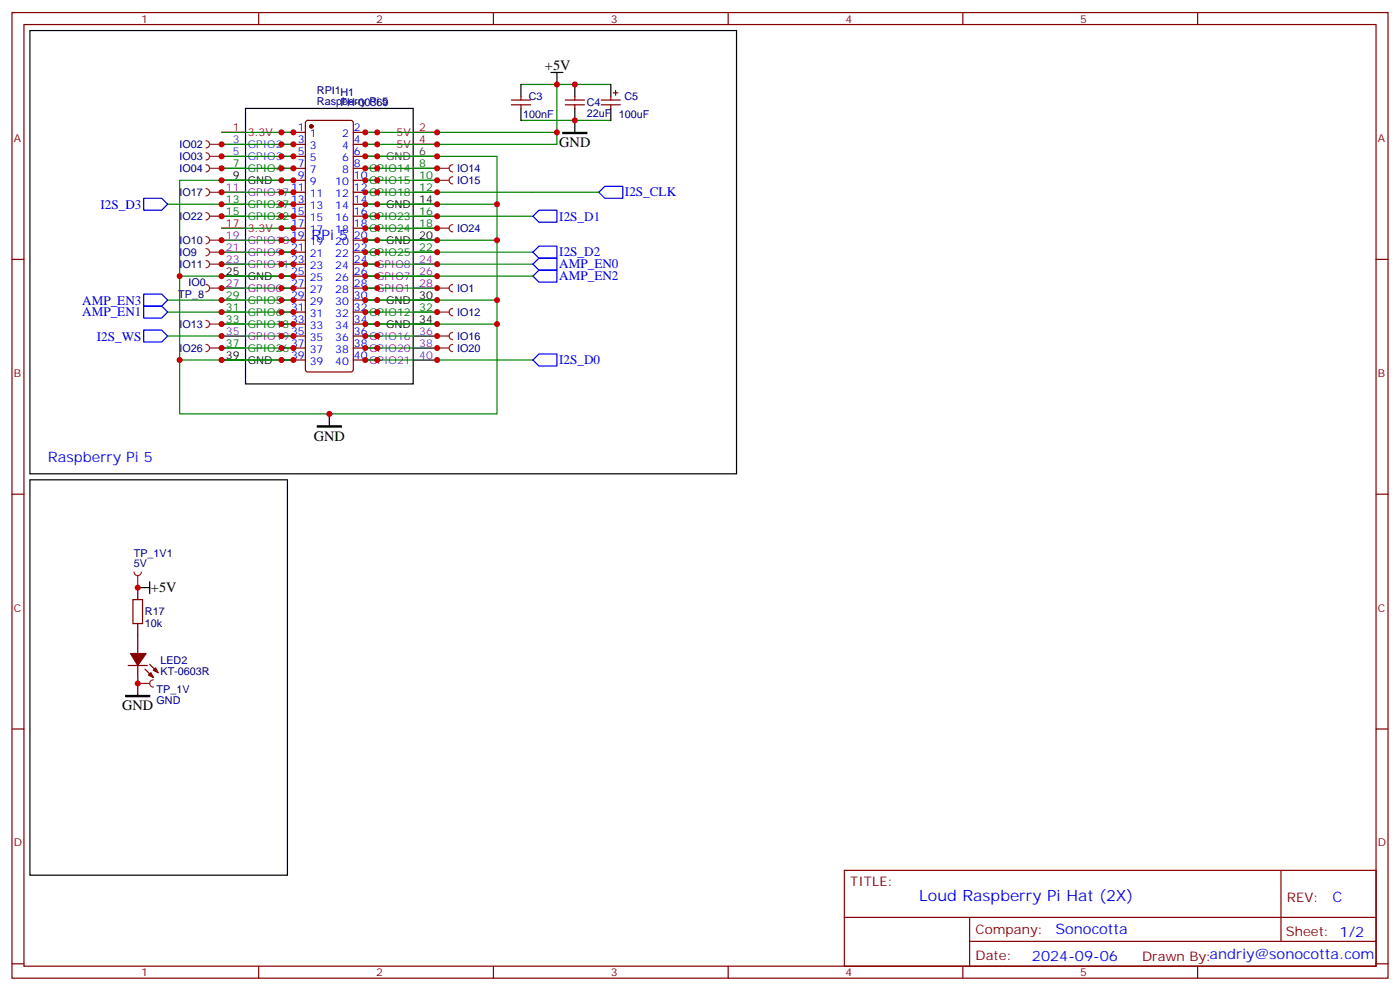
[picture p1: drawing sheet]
<svg xmlns="http://www.w3.org/2000/svg" width="412mm" height="292mm" viewBox="0 0 412 292" stroke-linecap="round" stroke-linejoin="round" font-family="sans-serif">
<g fill="none" stroke="#870000" stroke-width=".35">
<path d="M3.5 3.7h405.4v284.3h-405.4zM7.1 7.2h398.2v277.3h-398.2zM76.2 3.7v3.5M145.3 3.7v3.5M214.5 3.7v3.5M283.6 3.7v3.5M352.8 3.7v3.5M3.5 76.4h3.6M405.3 76.4h3.6M3.5 145.5h3.6M405.3 145.5h3.6M3.5 214.7h3.6"/>
<path d="M405.3 214.7h3.6M248.7 256.3h156.6v28.2h-156.6zM377.3 256.3v20.9M248.7 270.1h156.5M285.6 277.2h119.6M285.6 270.1v14.2M3.5 283.8h3.6M76.2 284.5v3.5M145.3 284.5v3.5M214.5 284.5v3.5M283.6 284.5v3.5M352.8 284.5v3.5"/>
<path d="M405.3 283.8h3.6"/>
</g>
<path d="M8.8 9h208.2v130.5h-208.2z" fill="none" stroke="#000" stroke-width=".35"/>
<path d="M176.4 56.6l1.8-1.7h5.2v3.5h-5.2z" fill="none" stroke="#00f" stroke-width=".35"/>
<path d="M128.8 99h3.5M133.3 97.9a1.06 1.06 0 0 0-1 1.1 1.06 1.06 0 0 0 1 1" fill="none" stroke="#8c2424" stroke-width=".35"/>
<circle cx="128.8" cy="99" r=".18" fill="#8c2424"/>
<path d="M128.8 102.5h3.5M133.3 101.4a1.06 1.06 0 0 0-1 1.1 1.06 1.06 0 0 0 1 1" fill="none" stroke="#8c2424" stroke-width=".35"/>
<circle cx="128.8" cy="102.5" r=".18" fill="#8c2424"/>
<path d="M60.7 101.4a1.06 1.06 0 0 1 1 1.1 1.06 1.06 0 0 1-1 1M61.7 102.5h3.6" fill="none" stroke="#8c2424" stroke-width=".35"/>
<circle cx="65.3" cy="102.5" r=".18" fill="#8c2424"/>
<path d="M60.7 94.4a1.06 1.06 0 0 1 1 1 1.06 1.06 0 0 1-1 1.1M61.7 95.4h3.6" fill="none" stroke="#8c2424" stroke-width=".35"/>
<circle cx="65.3" cy="95.4" r=".18" fill="#8c2424"/>
<path d="M60.7 62.6a1.06 1.06 0 0 1 1 1.1 1.06 1.06 0 0 1-1 1M61.7 63.7h3.6" fill="none" stroke="#8c2424" stroke-width=".35"/>
<circle cx="65.3" cy="63.7" r=".18" fill="#8c2424"/>
<path d="M60.7 55.6a1.06 1.06 0 0 1 1 1 1.06 1.06 0 0 1-1 1.1M61.7 56.6h3.6" fill="none" stroke="#8c2424" stroke-width=".35"/>
<circle cx="65.3" cy="56.6" r=".18" fill="#8c2424"/>
<path d="M60.7 41.5a1.06 1.06 0 0 1 1 1 1.06 1.06 0 0 1-1 1.1M61.7 42.5h3.6" fill="none" stroke="#8c2424" stroke-width=".35"/>
<circle cx="65.3" cy="42.5" r=".18" fill="#8c2424"/>
<path d="M60.7 45a1.06 1.06 0 0 1 1 1 1.06 1.06 0 0 1-1 1.1M61.7 46h3.6" fill="none" stroke="#8c2424" stroke-width=".35"/>
<circle cx="65.3" cy="46" r=".18" fill="#8c2424"/>
<path d="M60.7 48.5a1.06 1.06 0 0 1 1 1.1 1.06 1.06 0 0 1-1 1M61.7 49.6h3.6" fill="none" stroke="#8c2424" stroke-width=".35"/>
<circle cx="65.3" cy="49.6" r=".18" fill="#8c2424"/>
<g fill="none" stroke="#008700" stroke-width=".35">
<path d="M65.3 39h21.1M107.6 39h56.4M153.5 35.5h26.4M153.5 24.9h26.4M164 24.9v17.6h-56.4M65.3 53.1h21.1h-33.5v28.2h33.5h-21.1M65.3 56.6h21.1M65.3 49.6h21.1M65.3 46h21.1M65.3 42.5h21.1M107.6 56.6h68.8M128.8 46h-21.2h38.8v14.1"/>
<path d="M49.4 60.1h37M65.3 67.2h21.1M65.3 63.7h21.1M107.6 67.2h21.2M107.6 63.7h49.4M107.6 74.3h49.4M128.8 70.7h-21.2h38.8v17.7M128.8 60.1h-21.2h38.8v10.6M49.4 91.9h37M49.4 88.4h37M52.9 81.3v24.7h33.5h-21.1M65.3 95.4h21.1"/>
<path d="M65.3 84.8h21.1M107.6 81.3h21.2M107.6 99h21.2M128.8 95.4h-21.2h38.8v26.5h-93.5v-15.9M128.8 88.4h-21.2h38.8v7M65.3 102.5h21.1M107.6 106h49.4M107.6 102.5h21.2"/>
</g>
<g fill="none" stroke="#000" stroke-width=".35">
<path d="M72.3 31.9h49.4v81.2h-49.4zM153.5 24.9v3.5M153.5 31.9v3.6M162.3 21.3h3.5M164 21.3v3.6M169.3 24.9v3.5M169.3 31.9v7.1M179.9 24.9v3.5M179.9 31.9v3.6M65.3 53.1h7M121.7 60.1h7.1M121.7 70.7h7.1"/>
<path d="M65.3 81.3h7M121.7 88.4h7.1M121.7 95.4h7.1M65.3 106h7M97 121.9v3.5M8.8 141.3h75.9v116.4h-75.9z"/>
</g>
<path d="M65.3 39h7M121.7 39h7.1M121.7 42.5h7.1M65.3 67.2h7" fill="none" stroke="#f00" stroke-width=".35"/>
<path d="M65.3 42.5h7M65.3 46h7" fill="none" stroke="#06c" stroke-width=".35"/>
<path d="M121.7 46h7.1" fill="none" stroke="#333" stroke-width=".35"/>
<g fill="none" stroke="#060" stroke-width=".35">
<path d="M65.3 49.6h7M121.7 49.6h7.1M121.7 53.1h7.1M121.7 56.6h7.1M65.3 60.1h7M65.3 63.7h7M121.7 63.7h7.1M121.7 67.2h7.1M121.7 74.3h7.1M65.3 88.4h7M65.3 91.9h7M65.3 95.4h7"/>
<path d="M121.7 91.9h7.1M65.3 102.5h7"/>
</g>
<path d="M65.3 56.6h7M65.3 70.7h7M65.3 74.3h7M65.3 77.8h7M121.7 77.8h7.1M65.3 99h7M121.7 81.3h7.1M121.7 99h7.1M121.7 102.5h7.1M121.7 106h7.1" fill="none" stroke="#90f" stroke-width=".35"/>
<path d="M65.3 84.8h7M121.7 84.8h7.1" fill="none" stroke="#609" stroke-width=".35"/>
<g fill="none" stroke="#870000" stroke-width=".35">
<path d="M150.6 30.9h5.7M150.6 29.5h5.7M153.5 28.4v1.1M153.5 30.9v1M166.5 30.9h5.7M166.5 29.5h5.7M169.3 28.4v1.1M169.3 30.9v1M177.1 30.9h5.6M177.1 29.5h5.6M179.9 28.4v1.1M179.9 30.9v1"/>
<path d="M180.6 27.3h1.4M181.3 26.6v1.4"/>
</g>
<path d="M165.8 39h7.1v.3h-7.1zM93.5 125.4h7v.4h-7z" fill="#000" stroke="#000" stroke-width=".35"/>
<path d="M42.3 97.2h5.3l1.8 1.8-1.8 1.7h-5.3z" fill="none" stroke="#00f" stroke-width=".35"/>
<path d="M128.8 67.2h3.5M133.3 66.1a1.06 1.06 0 0 0-1 1.1 1.06 1.06 0 0 0 1 1.1" fill="none" stroke="#8c2424" stroke-width=".35"/>
<circle cx="128.8" cy="67.2" r=".18" fill="#8c2424"/>
<path d="M158.7 76h5.3v3.6h-5.3l-1.7-1.8zM157 81.3l1.7-1.7h5.3v3.5h-5.3z" fill="none" stroke="#00f" stroke-width=".35"/>
<path d="M107.6 77.8h49.4M107.6 81.3h49.4" fill="none" stroke="#008700" stroke-width=".35"/>
<path d="M128.8 84.8h3.5M133.3 83.8a1.06 1.06 0 0 0-1 1 1.06 1.06 0 0 0 1 1.1" fill="none" stroke="#8c2424" stroke-width=".35"/>
<circle cx="128.8" cy="84.8" r=".18" fill="#8c2424"/>
<path d="M42.3 90.1h5.3l1.8 1.8-1.8 1.8h-5.3zM42.3 86.6h5.3l1.8 1.8-1.8 1.7h-5.3z" fill="none" stroke="#00f" stroke-width=".35"/>
<path d="M107.6 84.8h21.2" fill="none" stroke="#008700" stroke-width=".35"/>
<path d="M60.7 83.8a1.06 1.06 0 0 1 1 1 1.06 1.06 0 0 1-1 1.1M61.7 84.8h3.6" fill="none" stroke="#8c2424" stroke-width=".35"/>
<circle cx="65.3" cy="84.8" r=".18" fill="#8c2424"/>
<path d="M60.7 69.7a1.06 1.06 0 0 1 1 1 1.06 1.06 0 0 1-1 1.1M61.7 70.7h3.6" fill="none" stroke="#8c2424" stroke-width=".35"/>
<circle cx="65.3" cy="70.7" r=".18" fill="#8c2424"/>
<path d="M60.7 73.2a1.06 1.06 0 0 1 1 1.1 1.06 1.06 0 0 1-1 1M61.7 74.3h3.6" fill="none" stroke="#8c2424" stroke-width=".35"/>
<circle cx="65.3" cy="74.3" r=".18" fill="#8c2424"/>
<path d="M60.7 76.7a1.06 1.06 0 0 1 1 1.1 1.06 1.06 0 0 1-1 1M61.7 77.8h3.6" fill="none" stroke="#8c2424" stroke-width=".35"/>
<circle cx="65.3" cy="77.8" r=".18" fill="#8c2424"/>
<path d="M65.3 70.7h21.1M65.3 74.3h21.1M65.3 77.8h21.1" fill="none" stroke="#008700" stroke-width=".35"/>
<path d="M128.8 53.1h3.5M133.3 52a1.06 1.06 0 0 0-1 1.1 1.06 1.06 0 0 0 1 1.1" fill="none" stroke="#8c2424" stroke-width=".35"/>
<circle cx="128.8" cy="53.1" r=".18" fill="#8c2424"/>
<path d="M128.8 49.6h3.5M133.3 48.5a1.06 1.06 0 0 0-1 1.1 1.06 1.06 0 0 0 1 1" fill="none" stroke="#8c2424" stroke-width=".35"/>
<circle cx="128.8" cy="49.6" r=".18" fill="#8c2424"/>
<path d="M107.6 49.6h21.2M107.6 53.1h21.2" fill="none" stroke="#008700" stroke-width=".35"/>
<path d="M128.8 91.9h3.5M133.3 90.8a1.06 1.06 0 0 0-1 1.1 1.06 1.06 0 0 0 1 1.1" fill="none" stroke="#8c2424" stroke-width=".35"/>
<circle cx="128.8" cy="91.9" r=".18" fill="#8c2424"/>
<g fill="none" stroke="#008700" stroke-width=".35">
<path d="M82.9 39h3.5M107.6 39h3.5M82.9 56.6h3.5M82.9 53.1h3.5M82.9 49.6h3.5M82.9 46h3.5M82.9 42.5h3.5M107.6 56.6h3.5M107.6 53.1h3.5M107.6 49.6h3.5M107.6 46h3.5M107.6 42.5h3.5"/>
<path d="M82.9 77.8h3.5M82.9 74.3h3.5M82.9 70.7h3.5M82.9 67.2h3.5M82.9 63.7h3.5M82.9 60.1h3.5M107.6 77.8h3.5M107.6 74.3h3.5M107.6 70.7h3.5M107.6 67.2h3.5M107.6 63.7h3.5M107.6 60.1h3.5"/>
<path d="M49.4 99h37M82.9 91.9h3.5M82.9 95.4h3.5M82.9 88.4h3.5M82.9 84.8h3.5M82.9 81.3h3.5M107.6 91.9h21.2M107.6 99h3.5M107.6 95.4h3.5M107.6 88.4h3.5M107.6 84.8h3.5M107.6 81.3h3.5"/>
<path d="M82.9 106h3.5M82.9 102.5h3.5M107.6 106h3.5M107.6 102.5h3.5"/>
</g>
<path d="M42.3 58.4h5.3l1.8 1.7-1.8 1.8h-5.3zM157 74.3l1.7-1.8h5.3v3.5h-5.3zM157 63.7l1.7-1.8h5.3v3.5h-5.3zM157 106l1.7-1.8h5.3v3.6h-5.3z" fill="none" stroke="#00f" stroke-width=".35"/>
<path d="M44.1 173h-3.5v3.6M44.1 171.3v3.5M40.6 183.6v3.5" fill="none" stroke="#000" stroke-width=".35"/>
<path d="M39.2 176.6h2.8v7h-2.8zM37.7 196h5.7M40.6 187.1v5.3M40.6 196v5.3M42.7 197l2.5 2.5M44.1 195.6l2.5 2.5" fill="none" stroke="#870000" stroke-width=".35"/>
<g fill="#870000" stroke="#870000" stroke-width=".35">
<path d="M44.4 198.1l.8 1.4-1.5-.7z"/>
<path d="M45.2 197.4l.7-.7 .7 1.4z"/>
<path d="M38.5 192.4h4.5l-2.4 3.6z"/>
</g>
<path d="M39.5 168.5a1.06 1.06 0 0 0 1.1 1 1.06 1.06 0 0 0 1-1M40.6 169.5v3.5" fill="none" stroke="#8c2424" stroke-width=".35"/>
<circle cx="40.6" cy="173" r=".18" fill="#8c2424"/>
<path d="M40.6 201.3h3.5M45.2 200.2a1.06 1.06 0 0 0-1.1 1.1 1.06 1.06 0 0 0 1.1 1" fill="none" stroke="#8c2424" stroke-width=".35"/>
<circle cx="40.6" cy="201.3" r=".18" fill="#8c2424"/>
<path d="M40.6 199.5v1.8" fill="none" stroke="#008700" stroke-width=".35"/>
<path d="M37 204.8h7.1v.3h-7.1z" fill="#000" stroke="#000" stroke-width=".35"/>
<path d="M40.6 201.3v3.5" fill="none" stroke="#000" stroke-width=".35"/>
<g fill="none" stroke="#870000" stroke-width=".35">
<path d="M86.4 39h3.6M90.2 35.7l.5-.2h12.7l.5 .2 .2 .5v72.6l-.3 .5-.4 .2h-12.7l-.5-.2-.2-.5v-72.6zM104.1 39h3.5M86.4 42.5h3.6M86.4 46h3.6M86.4 49.6h3.6M86.4 53.1h3.6M86.4 56.6h3.6M104.1 42.5h3.5M104.1 46h3.5M104.1 49.6h3.5M104.1 53.1h3.5"/>
<path d="M104.1 56.6h3.5M86.4 60.1h3.6M86.4 63.7h3.6M86.4 67.2h3.6M86.4 77.8h3.6M86.4 70.7h3.6M86.4 74.3h3.6M104.1 60.1h3.5M104.1 63.7h3.5M104.1 67.2h3.5M104.1 77.8h3.5M104.1 70.7h3.5"/>
<path d="M104.1 74.3h3.5M86.4 99h3.6M86.4 95.4h3.6M86.4 91.9h3.6M86.4 88.4h3.6M86.4 84.8h3.6M86.4 81.3h3.6M104.1 99h3.5M104.1 95.4h3.5M104.1 91.9h3.5M104.1 88.4h3.5M104.1 84.8h3.5"/>
<path d="M104.1 81.3h3.5M86.4 106h3.6M86.4 102.5h3.6M104.1 106h3.5M104.1 102.5h3.5"/>
</g>
<circle cx="91.7" cy="37.2" r=".53" fill="#870000" stroke="#870000" stroke-width=".35"/>
<g fill="#c00">
<circle cx="169.3" cy="24.9" r=".88"/>
<circle cx="169.3" cy="35.5" r=".88"/>
<circle cx="164" cy="24.9" r=".88"/>
<circle cx="164" cy="39" r=".88"/>
<circle cx="128.8" cy="39" r=".88"/>
<circle cx="128.8" cy="42.5" r=".88"/>
<circle cx="111.1" cy="95.4" r=".88"/>
<circle cx="52.9" cy="106" r=".88"/>
<circle cx="128.8" cy="95.4" r=".88"/>
<circle cx="146.4" cy="95.4" r=".88"/>
<circle cx="97" cy="121.9" r=".88"/>
<circle cx="111.1" cy="88.4" r=".88"/>
<circle cx="128.8" cy="88.4" r=".88"/>
<circle cx="146.4" cy="88.4" r=".88"/>
<circle cx="111.1" cy="70.7" r=".88"/>
<circle cx="128.8" cy="70.7" r=".88"/>
<circle cx="146.4" cy="70.7" r=".88"/>
<circle cx="111.1" cy="60.1" r=".88"/>
<circle cx="128.8" cy="60.1" r=".88"/>
<circle cx="146.4" cy="60.1" r=".88"/>
<circle cx="111.1" cy="46" r=".88"/>
<circle cx="128.8" cy="46" r=".88"/>
<circle cx="82.9" cy="53.1" r=".88"/>
<circle cx="82.9" cy="81.3" r=".88"/>
<circle cx="65.3" cy="81.3" r=".88"/>
<circle cx="65.3" cy="53.1" r=".88"/>
<circle cx="52.9" cy="81.3" r=".88"/>
<circle cx="82.9" cy="106" r=".88"/>
<circle cx="65.3" cy="106" r=".88"/>
<circle cx="65.3" cy="49.6" r=".88"/>
<circle cx="65.3" cy="46" r=".88"/>
<circle cx="65.3" cy="42.5" r=".88"/>
<circle cx="65.3" cy="56.6" r=".88"/>
<circle cx="65.3" cy="63.7" r=".88"/>
<circle cx="65.3" cy="95.4" r=".88"/>
<circle cx="65.3" cy="102.5" r=".88"/>
<circle cx="128.8" cy="99" r=".88"/>
<circle cx="128.8" cy="102.5" r=".88"/>
<circle cx="128.8" cy="106" r=".88"/>
<circle cx="128.8" cy="63.7" r=".88"/>
<circle cx="128.8" cy="56.6" r=".88"/>
<circle cx="128.8" cy="67.2" r=".88"/>
<circle cx="111.1" cy="81.3" r=".88"/>
<circle cx="128.8" cy="81.3" r=".88"/>
<circle cx="128.8" cy="74.3" r=".88"/>
<circle cx="65.3" cy="60.1" r=".88"/>
<circle cx="128.8" cy="77.8" r=".88"/>
<circle cx="65.3" cy="88.4" r=".88"/>
<circle cx="65.3" cy="91.9" r=".88"/>
<circle cx="128.8" cy="84.8" r=".88"/>
<circle cx="65.3" cy="84.8" r=".88"/>
<circle cx="65.3" cy="70.7" r=".88"/>
<circle cx="65.3" cy="74.3" r=".88"/>
<circle cx="65.3" cy="77.8" r=".88"/>
<circle cx="128.8" cy="49.6" r=".88"/>
<circle cx="128.8" cy="53.1" r=".88"/>
<circle cx="128.8" cy="91.9" r=".88"/>
<circle cx="65.3" cy="99" r=".88"/>
<circle cx="82.9" cy="102.5" r=".88"/>
<circle cx="82.9" cy="99" r=".88"/>
<circle cx="82.9" cy="95.4" r=".88"/>
<circle cx="82.9" cy="91.9" r=".88"/>
<circle cx="82.9" cy="88.4" r=".88"/>
<circle cx="82.9" cy="84.8" r=".88"/>
<circle cx="82.9" cy="77.8" r=".88"/>
<circle cx="82.9" cy="74.3" r=".88"/>
<circle cx="82.9" cy="70.7" r=".88"/>
<circle cx="82.9" cy="67.2" r=".88"/>
<circle cx="82.9" cy="63.7" r=".88"/>
<circle cx="82.9" cy="60.1" r=".88"/>
<circle cx="82.9" cy="56.6" r=".88"/>
<circle cx="82.9" cy="49.6" r=".88"/>
<circle cx="82.9" cy="46" r=".88"/>
<circle cx="82.9" cy="42.5" r=".88"/>
<circle cx="82.9" cy="39" r=".88"/>
<circle cx="111.1" cy="39" r=".88"/>
<circle cx="111.1" cy="42.5" r=".88"/>
<circle cx="111.1" cy="49.6" r=".88"/>
<circle cx="111.1" cy="53.1" r=".88"/>
<circle cx="111.1" cy="56.6" r=".88"/>
<circle cx="111.1" cy="63.7" r=".88"/>
<circle cx="111.1" cy="67.2" r=".88"/>
<circle cx="111.1" cy="74.3" r=".88"/>
<circle cx="111.1" cy="77.8" r=".88"/>
<circle cx="111.1" cy="84.8" r=".88"/>
<circle cx="111.1" cy="91.9" r=".88"/>
<circle cx="111.1" cy="99" r=".88"/>
<circle cx="111.1" cy="102.5" r=".88"/>
<circle cx="111.1" cy="106" r=".88"/>
<circle cx="86.4" cy="106" r=".88"/>
<circle cx="86.4" cy="81.3" r=".88"/>
<circle cx="86.4" cy="53.1" r=".88"/>
<circle cx="107.6" cy="46" r=".88"/>
<circle cx="107.6" cy="60.1" r=".88"/>
<circle cx="107.6" cy="70.7" r=".88"/>
<circle cx="107.6" cy="81.3" r=".88"/>
<circle cx="107.6" cy="88.4" r=".88"/>
<circle cx="107.6" cy="95.4" r=".88"/>
<circle cx="40.6" cy="173" r=".88"/>
<circle cx="40.6" cy="201.3" r=".88"/>
<circle cx="86.4" cy="39" r=".88"/>
<circle cx="107.6" cy="106" r=".88"/>
<circle cx="86.4" cy="42.5" r=".88"/>
<circle cx="107.6" cy="102.5" r=".88"/>
<circle cx="86.4" cy="46" r=".88"/>
<circle cx="107.6" cy="99" r=".88"/>
<circle cx="86.4" cy="49.6" r=".88"/>
<circle cx="107.6" cy="91.9" r=".88"/>
<circle cx="86.4" cy="56.6" r=".88"/>
<circle cx="86.4" cy="60.1" r=".88"/>
<circle cx="107.6" cy="84.8" r=".88"/>
<circle cx="86.4" cy="63.7" r=".88"/>
<circle cx="86.4" cy="67.2" r=".88"/>
<circle cx="107.6" cy="77.8" r=".88"/>
<circle cx="86.4" cy="70.7" r=".88"/>
<circle cx="107.6" cy="74.3" r=".88"/>
<circle cx="86.4" cy="74.3" r=".88"/>
<circle cx="86.4" cy="77.8" r=".88"/>
<circle cx="107.6" cy="67.2" r=".88"/>
<circle cx="107.6" cy="63.7" r=".88"/>
<circle cx="86.4" cy="84.8" r=".88"/>
<circle cx="86.4" cy="88.4" r=".88"/>
<circle cx="107.6" cy="56.6" r=".88"/>
<circle cx="86.4" cy="91.9" r=".88"/>
<circle cx="107.6" cy="53.1" r=".88"/>
<circle cx="86.4" cy="95.4" r=".88"/>
<circle cx="107.6" cy="49.6" r=".88"/>
<circle cx="86.4" cy="99" r=".88"/>
<circle cx="86.4" cy="102.5" r=".88"/>
<circle cx="107.6" cy="42.5" r=".88"/>
<circle cx="107.6" cy="39" r=".88"/>
</g>
<text font-size="4.6" fill="#00f" x="270.8" y="265.3">Loud Raspberry Pi Hat (2X)</text>
<g font-size="4.2">
<text x="160.5" y="20.6">+5V</text>
<text x="164.7" y="43.3">GND</text>
<text x="92.4" y="129.7">GND</text>
<text x="44.5" y="174.4">+5V</text>
<text x="36" y="209">GND</text>
</g>
<g font-size="4.2" fill="#00f">
<text x="91.7" y="70.7">RPi 5</text>
<text x="14.1" y="136">Raspberry Pi 5</text>
<text x="392.5" y="265.6">C</text>
<text x="310.9" y="275.1">Sonocotta</text>
<text x="304" y="282.9">2024-09-06</text>
</g>
<g font-size="3.9" fill="#00f">
<text x="184.1" y="57.7">I2S_CLK</text>
<text x="29.6" y="61.4">I2S_D3</text>
<text x="164.7" y="65">I2S_D1</text>
<text x="164.7" y="75.4">I2S_D2</text>
<text x="164.7" y="82.5">AMP_EN2</text>
<text x="164.7" y="79">AMP_EN0</text>
<text x="24.2" y="89.7">AMP_EN3</text>
<text x="24.2" y="93.2">AMP_EN1</text>
<text x="28.6" y="100.4">I2S_WS</text>
<text x="164.7" y="107.2">I2S_D0</text>
</g>
<g font-size="3.9" fill="#800">
<text x="250.5" y="260.9">TITLE:</text>
<text x="379.1" y="265.6">REV:</text>
<text x="287.4" y="275.1">Company:</text>
<text x="378.7" y="275.7">Sheet: 1/2</text>
<text x="287.4" y="282.8">Date:</text>
<text x="336.4" y="282.8">Drawn By:andriy@sonocotta.com</text>
</g>
<g font-size="3.2" fill="#800">
<text x="41.6" y="6.7">1</text>
<text x="110.8" y="6.7">2</text>
<text x="179.9" y="6.7">3</text>
<text x="249.1" y="6.7">4</text>
<text x="318.2" y="6.7">5</text>
<text x="4.1" y="41.8">A</text>
<text x="405.9" y="41.8">A</text>
<text x="4.1" y="110.9">B</text>
<text x="405.9" y="110.9">B</text>
<text x="4.1" y="180.1">C</text>
<text x="405.9" y="180.1">C</text>
<text x="4.1" y="249.2">D</text>
<text x="405.9" y="249.2">D</text>
<text x="41.6" y="287.5">1</text>
<text x="110.8" y="287.5">2</text>
<text x="179.9" y="287.5">3</text>
<text x="249.1" y="287.5">4</text>
<text x="318.2" y="287.5">5</text>
</g>
<g font-size="3.2" fill="#000080">
<text x="93.4" y="27.8">RPI1H1</text>
<text x="155.7" y="29.5">C3</text>
<text x="184" y="29.5">C5</text>
<text x="93.4" y="30.9">Raspberry Pi 5</text>
<text x="100.3" y="31.3">FH-00369</text>
<text x="154.1" y="34.8">100nF</text>
<text x="172.9" y="34.5">22uF</text>
<text x="172.9" y="31.3">C4</text>
<text x="182.3" y="34.8">100uF</text>
<text x="52.9" y="43.7">IO02</text>
<text x="52.9" y="47.2">IO03</text>
<text x="52.9" y="50.7">IO04</text>
<text x="134.7" y="50.7">IO14</text>
<text x="52.9" y="57.8">IO17</text>
<text x="134.7" y="54.3">IO15</text>
<text x="52.9" y="64.8">IO22</text>
<text x="52.9" y="71.9">IO10</text>
<text x="134.7" y="68.4">IO24</text>
<text x="52.9" y="75.4">IO9</text>
<text x="52.9" y="78.9">IO11</text>
<text x="52.5" y="87.7">TP_8</text>
<text x="55.6" y="84.2">IO0</text>
<text x="134.7" y="86">IO1</text>
<text x="134.7" y="93.1">IO12</text>
<text x="52.9" y="96.6">IO13</text>
<text x="134.7" y="100.1">IO16</text>
<text x="52.9" y="103.6">IO26</text>
<text x="134.7" y="103.7">IO20</text>
<text x="39.4" y="167.1">5V</text>
<text x="39.4" y="163.9">TP_1V1</text>
<text x="42.7" y="184.5">10k</text>
<text x="42.7" y="181.2">R17</text>
<text x="47.3" y="195.4">LED2</text>
<text x="47.3" y="198.6">KT-0603R</text>
<text x="46.1" y="207.3">GND</text>
<text x="46.1" y="204.2">TP_1V</text>
</g>
<g font-size="3.2" fill="#f00">
<text x="68.5" y="38.6">1</text>
<text x="73" y="40">3.3V</text>
<text x="116.8" y="40">5V</text>
<text x="123.5" y="38.6">2</text>
<text x="116.8" y="43.6">5V</text>
<text x="123.5" y="42.2">4</text>
<text x="66.5" y="66.9">17</text>
<text x="73" y="68.3">3.3V</text>
</g>
<g font-size="3.2" fill="#00f">
<text x="87.8" y="38.6">1</text>
<text x="91.3" y="40.4">1</text>
<text x="100.7" y="40.4">2</text>
<text x="104.2" y="38.6">2</text>
<text x="87.8" y="42.2">3</text>
<text x="87.8" y="45.7">5</text>
<text x="91.3" y="43.9">3</text>
<text x="91.3" y="47.4">5</text>
<text x="100.7" y="47.4">6</text>
<text x="100.7" y="43.9">4</text>
<text x="104.2" y="45.7">6</text>
<text x="104.2" y="42.2">4</text>
<text x="87.8" y="49.2">7</text>
<text x="87.8" y="52.7">9</text>
<text x="91.3" y="51">7</text>
<text x="100.7" y="51">8</text>
<text x="104.2" y="52.7">10</text>
<text x="104.2" y="49.2">8</text>
<text x="85.7" y="56.3">11</text>
<text x="85.7" y="59.8">13</text>
<text x="91.3" y="54.5">9</text>
<text x="91.3" y="58">11</text>
<text x="98.7" y="58">12</text>
<text x="98.7" y="54.5">10</text>
<text x="104.2" y="59.8">14</text>
<text x="104.2" y="56.3">12</text>
<text x="85.7" y="63.3">15</text>
<text x="91.3" y="61.6">13</text>
<text x="91.3" y="65.1">15</text>
<text x="98.7" y="65.1">16</text>
<text x="98.7" y="61.6">14</text>
<text x="104.2" y="63.3">16</text>
<text x="85.7" y="66.9">17</text>
<text x="85.7" y="70.4">19</text>
<text x="91.3" y="68.6">17</text>
<text x="98.7" y="68.6">18</text>
<text x="104.2" y="70.4">20</text>
<text x="104.2" y="66.9">18</text>
<text x="85.7" y="73.9">21</text>
<text x="85.7" y="77.4">23</text>
<text x="91.3" y="72.1">19</text>
<text x="91.3" y="75.7">21</text>
<text x="98.7" y="75.7">22</text>
<text x="98.7" y="72.1">20</text>
<text x="104.2" y="77.4">24</text>
<text x="104.2" y="73.9">22</text>
<text x="85.7" y="81">25</text>
<text x="91.3" y="79.2">23</text>
<text x="91.3" y="82.7">25</text>
<text x="98.7" y="82.7">26</text>
<text x="98.7" y="79.2">24</text>
<text x="104.2" y="81">26</text>
<text x="85.7" y="84.5">27</text>
<text x="85.7" y="88">29</text>
<text x="91.3" y="86.3">27</text>
<text x="91.3" y="89.8">29</text>
<text x="98.7" y="89.8">30</text>
<text x="98.7" y="86.3">28</text>
<text x="104.2" y="88">30</text>
<text x="104.2" y="84.5">28</text>
<text x="85.7" y="91.5">31</text>
<text x="85.7" y="95.1">33</text>
<text x="91.3" y="93.3">31</text>
<text x="98.7" y="93.3">32</text>
<text x="104.2" y="95.1">34</text>
<text x="104.2" y="91.5">32</text>
<text x="85.7" y="98.6">35</text>
<text x="91.3" y="96.8">33</text>
<text x="91.3" y="100.4">35</text>
<text x="98.7" y="100.4">36</text>
<text x="98.7" y="96.8">34</text>
<text x="104.2" y="98.6">36</text>
<text x="85.7" y="102.1">37</text>
<text x="85.7" y="105.7">39</text>
<text x="91.3" y="103.9">37</text>
<text x="91.3" y="107.4">39</text>
<text x="98.7" y="107.4">40</text>
<text x="98.7" y="103.9">38</text>
<text x="104.2" y="105.7">40</text>
<text x="104.2" y="102.1">38</text>
</g>
<g font-size="3.2" fill="#06c">
<text x="68.5" y="42.2">3</text>
<text x="68.5" y="45.7">5</text>
<text x="73" y="43.6">GPIO2</text>
<text x="73" y="47.1">GPIO3</text>
</g>
<g font-size="3.2" fill="#333">
<text x="113.7" y="47.1">GND</text>
<text x="123.5" y="45.7">6</text>
</g>
<g font-size="3.2" fill="#060">
<text x="68.5" y="49.2">7</text>
<text x="73" y="50.6">GPIO4</text>
<text x="108.8" y="50.6">GPIO14</text>
<text x="123.5" y="49.2">8</text>
<text x="123.5" y="52.7">10</text>
<text x="66.5" y="59.8">13</text>
<text x="108.8" y="54.2">GPIO15</text>
<text x="108.8" y="57.7">GPIO18</text>
<text x="123.5" y="56.3">12</text>
<text x="66.5" y="63.3">15</text>
<text x="73" y="61.2">GPIO27</text>
<text x="73" y="64.7">GPIO22</text>
<text x="108.8" y="64.7">GPIO23</text>
<text x="123.5" y="63.3">16</text>
<text x="108.8" y="68.3">GPIO24</text>
<text x="123.5" y="66.9">18</text>
<text x="108.8" y="75.3">GPIO25</text>
<text x="123.5" y="73.9">22</text>
<text x="66.5" y="88">29</text>
<text x="73" y="89.4">GPIO5</text>
<text x="66.5" y="91.5">31</text>
<text x="66.5" y="95.1">33</text>
<text x="73" y="93">GPIO6</text>
<text x="108.8" y="93">GPIO12</text>
<text x="123.5" y="91.5">32</text>
<text x="73" y="96.5">GPIO13</text>
<text x="66.5" y="102.1">37</text>
<text x="73" y="103.5">GPIO26</text>
</g>
<g font-size="3.2">
<text x="68.5" y="52.7">9</text>
<text x="73" y="54.2">GND</text>
<text x="123.5" y="59.8">14</text>
<text x="113.7" y="61.2">GND</text>
<text x="113.7" y="71.8">GND</text>
<text x="123.5" y="70.4">20</text>
<text x="66.5" y="81">25</text>
<text x="73" y="82.4">GND</text>
<text x="113.7" y="89.4">GND</text>
<text x="123.5" y="88">30</text>
<text x="123.5" y="95.1">34</text>
<text x="113.7" y="96.5">GND</text>
<text x="66.5" y="105.7">39</text>
<text x="73" y="107.1">GND</text>
</g>
<g font-size="3.2" fill="#90f">
<text x="66.5" y="56.3">11</text>
<text x="73" y="57.7">GPIO17</text>
<text x="66.5" y="70.4">19</text>
<text x="73" y="71.8">GPIO10</text>
<text x="66.5" y="73.9">21</text>
<text x="66.5" y="77.4">23</text>
<text x="73" y="75.3">GPIO9</text>
<text x="123.5" y="77.4">24</text>
<text x="73" y="78.8">GPIO11</text>
<text x="110.8" y="78.8">GPIO8</text>
<text x="110.8" y="82.4">GPIO7</text>
<text x="123.5" y="81">26</text>
<text x="66.5" y="98.6">35</text>
<text x="73" y="100">GPIO19</text>
<text x="108.8" y="100">GPIO16</text>
<text x="123.5" y="98.6">36</text>
<text x="108.8" y="103.5">GPIO20</text>
<text x="108.8" y="107.1">GPIO21</text>
<text x="123.5" y="102.1">38</text>
<text x="123.5" y="105.7">40</text>
</g>
<g font-size="3.2" fill="#609">
<text x="66.5" y="84.5">27</text>
<text x="73" y="85.9">GPIO0</text>
<text x="110.8" y="85.9">GPIO1</text>
<text x="123.5" y="84.5">28</text>
</g>
</svg>
